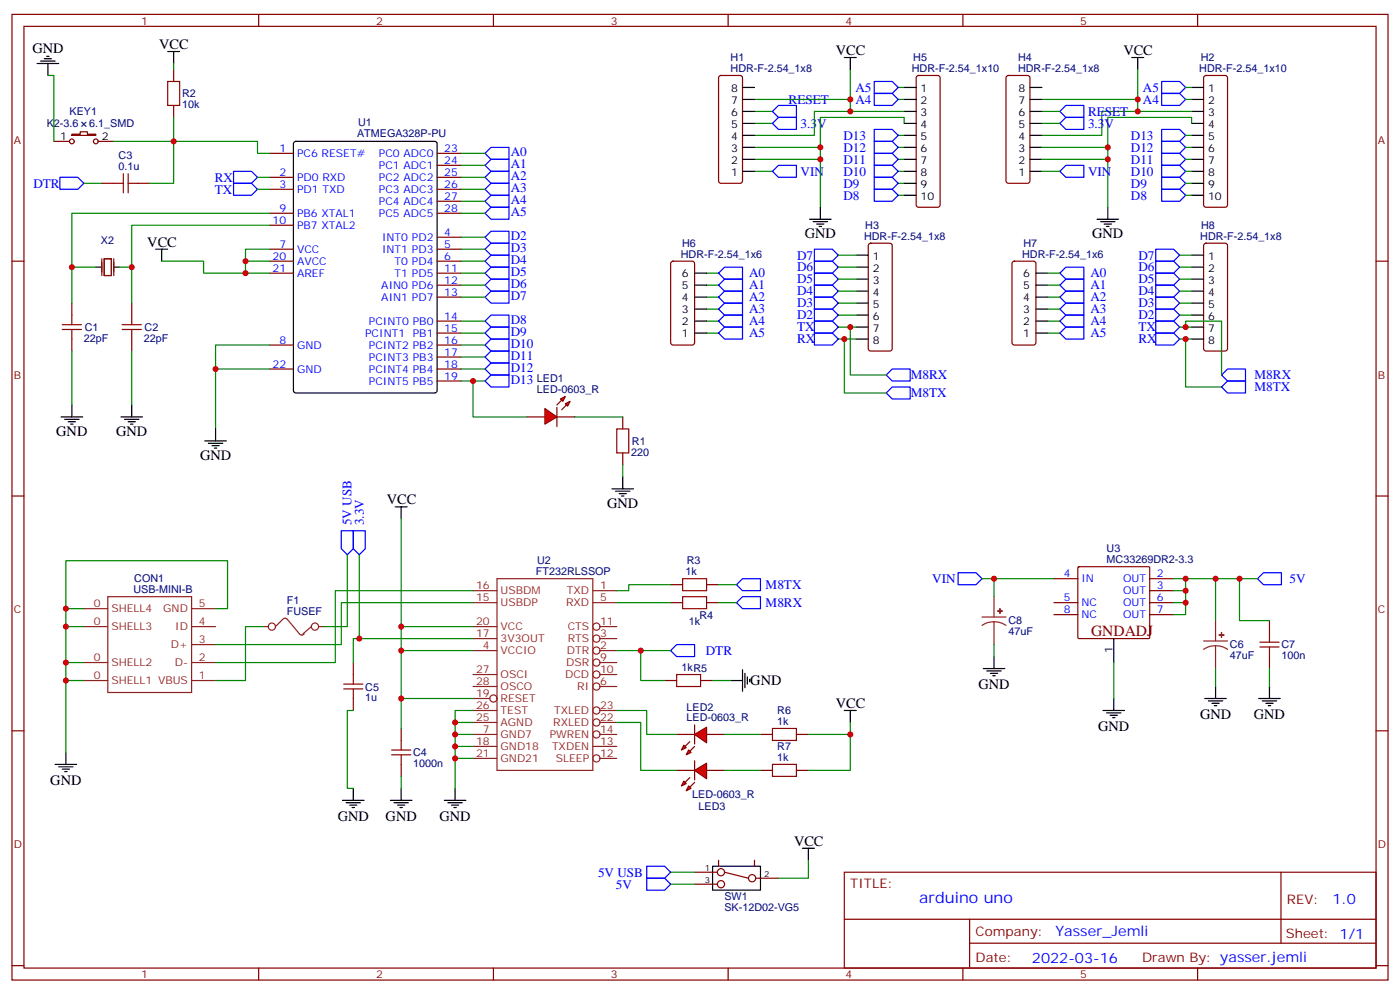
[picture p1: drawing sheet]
<svg xmlns="http://www.w3.org/2000/svg" width="412mm" height="292mm" viewBox="0 0 412 292" stroke-linecap="round" stroke-linejoin="round" font-family="sans-serif">
<g fill="none" stroke="#870000" stroke-width=".35">
<path d="M3.5 4.2h405.4v284.4h-405.4zM7.1 7.8h398.2v277.2h-398.2zM76.2 4.2v3.6M145.3 4.2v3.6M214.5 4.2v3.6M283.6 4.2v3.6M352.8 4.2v3.6M211.9 22.4l.5-.2h5.6l.5 .2 .2 .5v30.4l-.2 .5-.5 .2h-5.6l-.5-.3-.2-.4v-30.4zM270.1 22.4l.5-.2h5.6l.5 .2 .2 .5v37.4l-.2 .5-.5 .2h-5.6l-.5-.2-.2-.5v-37.4zM296.6 22.4l.4-.2h5.7l.5 .2 .2 .5v30.4l-.2 .5-.5 .2h-5.7l-.5-.3-.2-.4v-30.4zM354.8 22.4l.4-.2h5.7l.5 .2 .2 .5v37.4l-.2 .5-.5 .2h-5.7l-.5-.2-.2-.5v-37.4zM79.4 45.2h7"/>
<path d="M79.4 52.2h7M79.4 55.7h7M128.8 45.2h7M128.8 52.2h7M128.8 55.7h7M128.8 48.7h7M128.8 59.3h7M3.5 76.9h3.6M79.4 76.9h7M79.4 73.4h7M79.4 62.8h7M79.4 66.3h7"/>
<path d="M128.8 76.9h7M128.8 69.8h7M128.8 73.4h7M128.8 62.8h7M197.8 77.1l.5-.2h5.6l.7 .4v23.6l-.5 .6-5.8 .1-.7-.5v-23.5zM256 71.8l.5-.2h5.6l.5 .2 .2 .5v30.4l-.2 .5-.5 .2h-5.6l-.5-.3-.2-.4v-30.4zM298.3 77.1l.5-.2h5.6l.7 .4 .1 23.6-.5 .6-5.9 .1-.6-.5-.1-23.5zM354.8 71.8l.4-.2h5.7l.5 .2 .2 .5v30.4l-.2 .5-.5 .2h-5.7l-.5-.3-.2-.4v-30.4zM405.3 76.9h3.6M79.4 80.4h7M128.8 80.4h7M128.8 84h7"/>
<path d="M128.8 87.5h7M128.8 94.5h7M128.8 98.1h7M79.4 101.6h7M79.4 108.7h7M128.8 101.6h7M128.8 105.1h7M128.8 108.7h7M128.8 112.2h7M3.5 146h3.6M405.3 146h3.6M3.5 215.2h3.6"/>
<path d="M405.3 215.2h3.6M248.7 256.8h156.6v28.2h-156.6zM377.3 256.8v20.9M248.7 270.7h156.5M285.6 277.7h119.6M285.6 270.7v14.1M3.5 284.3h3.6M76.2 285v3.6M145.3 285v3.6M214.5 285v3.6M283.6 285v3.6M352.8 285v3.6"/>
<path d="M405.3 284.3h3.6"/>
</g>
<g fill="none" stroke="#000" stroke-width=".35">
<path d="M248.7 16.9h3.5M250.5 16.9v3.6M333.4 16.9h3.5M335.1 16.9v3.6M218.7 25.8h3.5M218.7 29.3h3.5M218.7 32.8h3.5M218.7 36.3h3.5M218.7 39.9h3.5M266.3 25.8h3.6M266.3 29.3h3.6M266.3 32.8h3.6"/>
<path d="M266.3 36.3h3.6M266.3 39.9h3.6M303.4 25.8h3.5M303.4 29.3h3.5M303.4 32.8h3.5M303.4 36.3h3.5M303.4 39.9h3.5M351 25.8h3.5M351 29.3h3.5M351 32.8h3.5M351 36.3h3.5M351 39.9h3.5"/>
<path d="M86.7 41.8l.4-.2h41l.6 .5 .1 72.9-.5 .7h-41.2l-.6-.5-.1-72.9zM218.7 43.4h3.5M218.7 46.9h3.5M218.7 50.4h3.5M266.3 43.4h3.6M266.3 46.9h3.6M266.3 50.4h3.6M266.3 54h3.6M266.3 57.5h3.6M303.4 43.4h3.5M303.4 46.9h3.5M303.4 50.4h3.5"/>
<path d="M351 43.4h3.5M351 46.9h3.5M351 50.4h3.5M351 54h3.5M351 57.5h3.5M238.5 64.6h6.3M239.5 65.3h4.3M240.6 66h2.1M241.3 66.7h.7M241.7 61v3.6M252.2 75.1h3.6M252.2 78.7h3.6"/>
<path d="M323.1 64.6h6.4M324.2 65.3h4.2M325.3 66h2.1M326 66.7h.7M326.3 61v3.6M351 75.1h3.5M351 78.7h3.5M204.6 98.1h3.5M204.6 94.5h3.5M204.6 91h3.5M204.6 87.5h3.5M204.6 84h3.5"/>
<path d="M204.6 80.4h3.5M252.2 82.2h3.6M252.2 85.7h3.6M252.2 89.3h3.6M252.2 92.8h3.6M252.2 96.3h3.6M252.2 99.8h3.6M305.2 98.1h3.5M305.2 94.5h3.5M305.2 91h3.5M305.2 87.5h3.5M305.2 84h3.5"/>
<path d="M305.2 80.4h3.5M351 82.2h3.5M351 85.7h3.5M351 89.3h3.5M351 92.8h3.5M351 96.3h3.5M351 99.8h3.5"/>
</g>
<g fill="none" stroke="#00f" stroke-width=".35">
<path d="M227.5 36.3l1.8-1.7h5.3v3.5h-5.3zM229.3 31h5.3v3.6h-5.3l-1.8-1.8zM257.5 24h5.3l1.8 1.8-1.8 1.7h-5.3zM257.5 27.5h5.3l1.8 1.8-1.8 1.7h-5.3zM257.5 38.1h5.3l1.8 1.8-1.8 1.7h-5.3zM314 31h5.3v3.6h-5.3l-1.8-1.8zM314 34.6h5.3v3.5h-5.3l-1.8-1.8zM342.2 38.1h5.3l1.7 1.8-1.7 1.7h-5.3zM342.2 27.5h5.3l1.7 1.8-1.7 1.7h-5.3zM342.2 24h5.3l1.7 1.8-1.7 1.7h-5.3zM68.8 54h5.3l1.7 1.7-1.7 1.8h-5.3zM68.8 50.4h5.3l1.7 1.8-1.7 1.8h-5.3z"/>
<path d="M142.9 45.2l1.7-1.8h5.3v3.5h-5.3zM142.9 52.2l1.7-1.8h5.3v3.6h-5.3zM142.9 55.7l1.7-1.7h5.3v3.5h-5.3zM142.9 59.3l1.7-1.8h5.3v3.5h-5.3zM144.6 46.9h5.3v3.5h-5.3l-1.7-1.7zM227.5 50.4l1.8-1.7h5.3v3.5h-5.3zM257.5 55.7h5.3l1.8 1.8-1.8 1.8h-5.3zM257.5 52.2h5.3l1.8 1.8-1.8 1.7h-5.3zM257.5 48.7h5.3l1.8 1.7-1.8 1.8h-5.3zM257.5 45.2h5.3l1.8 1.7-1.8 1.8h-5.3zM257.5 41.6h5.3l1.8 1.8-1.8 1.8h-5.3zM314 48.7h5.3v3.5h-5.3l-1.8-1.8z"/>
<path d="M342.2 41.6h5.3l1.7 1.8-1.7 1.8h-5.3zM342.2 45.2h5.3l1.7 1.7-1.7 1.8h-5.3zM342.2 48.7h5.3l1.7 1.7-1.7 1.8h-5.3zM342.2 52.2h5.3l1.7 1.8-1.7 1.7h-5.3zM342.2 55.7h5.3l1.7 1.8-1.7 1.8h-5.3zM142.9 62.8l1.7-1.8h5.3v3.6h-5.3zM142.9 69.8l1.7-1.7h5.3v3.5h-5.3zM142.9 73.4l1.7-1.8h5.3v3.5h-5.3zM142.9 76.9l1.7-1.8h5.3v3.6h-5.3zM239.9 76.9h5.3l1.7 1.8-1.7 1.7h-5.3zM239.9 73.4h5.3l1.7 1.7-1.7 1.8h-5.3zM314 78.7h5.3v3.5h-5.3l-1.8-1.8z"/>
<path d="M340.4 73.4h5.3l1.8 1.7-1.8 1.8h-5.3zM340.4 76.9h5.3l1.8 1.8-1.8 1.7h-5.3zM142.9 80.4l1.7-1.7h5.3v3.5h-5.3zM142.9 84l1.7-1.8h5.3v3.5h-5.3zM142.9 87.5l1.7-1.8h5.3v3.6h-5.3zM142.9 94.5l1.7-1.7h5.3v3.5h-5.3zM144.6 96.3h5.3v3.5h-5.3l-1.7-1.7zM211.7 94.5l1.7-1.7h5.3v3.5h-5.3zM211.7 91l1.7-1.7h5.3v3.5h-5.3zM211.7 87.5l1.7-1.8h5.3v3.6h-5.3zM211.7 84l1.7-1.8h5.3v3.5h-5.3zM211.7 80.4l1.7-1.7h5.3v3.5h-5.3z"/>
<path d="M213.4 96.3h5.3v3.5h-5.3l-1.7-1.7zM239.9 98.1h5.3l1.7 1.7-1.7 1.8h-5.3zM239.9 94.5h5.3l1.7 1.8-1.7 1.8h-5.3zM239.9 91h5.3l1.7 1.8-1.7 1.7h-5.3zM239.9 87.5h5.3l1.7 1.8-1.7 1.7h-5.3zM239.9 84h5.3l1.7 1.7-1.7 1.8h-5.3zM239.9 80.4h5.3l1.7 1.8-1.7 1.8h-5.3zM312.2 87.5l1.8-1.8h5.3v3.6h-5.3zM312.2 94.5l1.8-1.7h5.3v3.5h-5.3zM314 82.2h5.3v3.5h-5.3l-1.8-1.7zM314 89.3h5.3v3.5h-5.3l-1.8-1.8zM314 96.3h5.3v3.5h-5.3l-1.8-1.7z"/>
<path d="M340.4 80.4h5.3l1.8 1.8-1.8 1.8h-5.3zM340.4 84h5.3l1.8 1.7-1.8 1.8h-5.3zM340.4 87.5h5.3l1.8 1.8-1.8 1.7h-5.3zM340.4 91h5.3l1.8 1.8-1.8 1.7h-5.3zM340.4 94.5h5.3l1.8 1.8-1.8 1.8h-5.3zM340.4 98.1h5.3l1.8 1.7-1.8 1.8h-5.3zM142.9 101.6l1.7-1.8h5.3v3.6h-5.3zM142.9 105.1l1.7-1.7h5.3v3.5h-5.3zM142.9 108.7l1.7-1.8h5.3v3.5h-5.3zM142.9 112.2l1.7-1.8h5.3v3.5h-5.3zM262.8 108.7h5.3v3.5h-5.3l-1.7-1.8zM262.8 113.9h5.3v3.6h-5.3l-1.7-1.8z"/>
<path d="M359.8 110.4l1.8-1.7h5.3v3.5h-5.3zM361.6 112.2h5.3v3.5h-5.3l-1.8-1.8z"/>
</g>
<g fill="none" stroke="#008700" stroke-width=".35">
<path d="M222.2 32.8h5.3M222.2 36.3h5.3M250.5 32.8h-10.6v7.1h-17.7M250.5 29.3v3.5h15.8M250.5 20.5v8.8h-28.3M264.6 25.8h1.7M264.6 29.3h1.7M264.6 39.9h1.7M266.3 36.3v-1.7h-24.6v8.8M306.9 32.8h5.3M306.9 36.3h5.3M335.1 20.5v8.8h-28.2"/>
<path d="M335.1 29.3v3.5h15.9M335.1 32.8h-10.5v7.1h-17.7M349.2 25.8h1.8M349.2 29.3h1.8M349.2 39.9h1.8M351 36.3v-1.7h-24.7v8.8M51.2 41.6h24.6v3.6h3.6M75.8 52.2h3.6M75.8 55.7h3.6M135.8 52.2h7.1M135.8 55.7h7.1M135.8 59.3h7.1"/>
<path d="M135.8 48.7h7.1M135.8 45.2h7.1M222.2 43.4h19.5v3.5M222.2 46.9h19.5v14.1M222.2 50.4h5.3M264.6 43.4h1.7M264.6 46.9h1.7M264.6 50.4h1.7M264.6 54h1.7M264.6 57.5h1.7M306.9 46.9h19.4v14.1M306.9 43.4h19.4v3.5"/>
<path d="M306.9 50.4h5.3M349.2 43.4h1.8M349.2 46.9h1.8M349.2 50.4h1.8M349.2 54h1.8M349.2 57.5h1.8M135.8 76.9h7.1M135.8 73.4h7.1M135.8 69.8h7.1M135.8 62.8h7.1M246.9 75.1h5.3M246.9 78.7h5.3"/>
<path d="M347.5 75.1h3.5M347.5 78.7h3.5M135.8 98.1h7.1M135.8 94.5h7.1M135.8 87.5h7.1M135.8 84h7.1M135.8 80.4h7.1M208.1 98.1h3.6M208.1 94.5h3.6M208.1 87.5h3.6M208.1 84h3.6M208.1 80.4h3.6"/>
<path d="M208.1 91h3.6M246.9 82.2h5.3M246.9 85.7h5.3M246.9 89.3h5.3M246.9 92.8h5.3M246.9 96.3h5.3M246.9 99.8h5.3M248.7 99.8v15.9h12.4M250.5 96.3v14.1h10.6M308.7 98.1h3.5M308.7 94.5h3.5M308.7 87.5h3.5"/>
<path d="M308.7 84h3.5M308.7 80.4h3.5M308.7 91h3.5M347.5 82.2h3.5M347.5 85.7h3.5M347.5 89.3h3.5M347.5 92.8h3.5M347.5 96.3h3.5M347.5 99.8h3.5M349.2 96.3v-1.8h10.6v15.9M349.2 99.8v14.1h10.6M63.5 108.7h15.9"/>
<path d="M79.4 101.6h-15.9v24.7M135.8 112.2h7.1M135.8 108.7h7.1M135.8 105.1h7.1M135.8 101.6h7.1"/>
</g>
<g fill="#f00" stroke="#870000" stroke-width=".35">
<path d="M160.5 120.3l3.5 2.5-3.5 2.1z"/>
<path d="M164 119.9v5.7z"/>
</g>
<g fill="#870000" stroke="#870000" stroke-width=".35">
<path d="M165.5 117.8l-1.5 1.4z"/>
<path d="M165.5 120.6l1.4-1.4z"/>
</g>
<g fill="#f00" stroke="#870000" stroke-width=".35">
<path d="M165.1 117.5l1.4-.7-.7 1.4z"/>
<path d="M166.5 118.9l1.4-.7-.7 1.4z"/>
</g>
<g fill="none" stroke="#870000" stroke-width=".35">
<path d="M21.2 39.5h2.4v-.7h2.2v.7h2.4v.4h-7zM51.2 20.5v3.5M51.2 31v3.6M15.9 41.6h4.6M28.9 41.6h4.6M30 54h3.5M40.6 54h3.5M21.2 89.3v3.5M21.2 99.8v3.6M38.8 89.3v3.5M38.8 99.8v3.6M155.2 122.8h5.3"/>
<path d="M164 122.8h5.3M183.4 122.8v3.5M183.4 133.3v3.6M197.6 172.2h3.5M197.6 177.4h3.5M208.1 172.2h3.6M208.1 177.4h3.6M195.8 200.4h3.5M206.4 200.4h3.5"/>
<circle cx="21.2" cy="41.6" r=".71"/>
<circle cx="28.2" cy="41.6" r=".71"/>
</g>
<g fill="none" stroke="#008700" stroke-width=".35">
<path d="M51.2 18.7v1.8M14.1 22.2h1.8v19.4M51.2 34.6v7h-17.7M24.7 54h5.3M51.2 41.6v12.4h-7.1M28.2 78.7h-7v10.6M35.3 78.7h3.5v10.6M47.6 76.9h12.4v3.5h19.4M72.3 76.9h7.1M79.4 66.3h-40.6v12.4M79.4 62.8h-58.2v15.9M79.4 73.4h-7.1v7"/>
<path d="M21.2 103.4v15.8M38.8 103.4v15.8M139.3 112.2v10.6h15.9M169.3 122.8h14.1M183.4 136.9v3.5M181.7 177.4h15.9M197.6 172.2h-12.4v1.7h-3.5M211.7 177.4h5.3M211.7 172.2h5.3M181.7 191.6h15.9M188.7 191.6v8.8h7.1M209.9 200.4h5.3"/>
</g>
<g fill="none" stroke="#a10000" stroke-width=".35">
<path d="M49.4 24h3.5v7h-3.5zM33.5 54h2.8M36.3 51.2v5.6M37.7 54h2.9M37.7 51.2v5.6M18.3 97h5.7M18.3 95.6h5.7M21.2 92.8v2.8M21.2 97v2.8M36 97h5.6M36 95.6h5.6M38.8 92.8v2.8"/>
<path d="M38.8 97v2.8M181.7 126.3h3.5v7h-3.5zM201.1 170.4h7v3.5h-7zM201.1 175.7h7v3.5h-7zM199.3 198.6h7.1v3.5h-7.1z"/>
</g>
<g fill="none" stroke="#000" stroke-width=".35">
<path d="M10.9 18.7h6.4M12 18h4.2M13.1 17.3h2.1M13.8 16.6h.7M14.1 18.7v3.5M49.4 15.2h3.5M51.2 15.2v3.5M28.2 78.7h1.8M33.5 78.7h1.8M45.9 73.4h3.5M47.6 73.4v3.5M21.2 119.2v3.6"/>
<path d="M38.8 119.2v3.6M18 122.8h6.3M19 123.5h4.3M20.1 124.2h2.1M20.8 124.9h.7M35.6 122.8h6.4M36.7 123.5h4.2M37.7 124.2h2.2M38.5 124.9h.7M60.3 129.8h6.4M61.4 130.5h4.2M62.4 131.2h2.2"/>
<path d="M63.1 131.9h.8M63.5 126.3v3.5M180.3 143.9h6.3M181.3 144.6h4.3M182.4 145.3h2.1M183.1 146h.7M183.4 140.4v3.5M218.7 197.2v6.4M219.4 198.3v4.2M220.1 199.3v2.1M215.2 200.4h3.5M220.8 200v.7"/>
</g>
<path d="M30 76.2v4.9M30.7 76.2h2.1v4.9h-2.1zM33.5 76.2v4.9" fill="none" stroke="#871200" stroke-width=".35"/>
<path d="M17.6 52.2h5.3l1.8 1.8-1.8 1.7h-5.3zM217 172.2l1.7-1.8h5.3v3.5h-5.3zM217 177.4l1.7-1.7h5.3v3.5h-5.3zM197.6 191.6l1.7-1.8h5.3v3.5h-5.3z" fill="none" stroke="#00f" stroke-width=".35"/>
<g fill="none" stroke="#8c2424" stroke-width=".35">
<path d="M139.3 173.9h7.1M139.3 177.4h7.1M146.4 170.4h28.2v56.4h-28.2zM174.6 173.9h7.1M174.6 177.4h7.1M139.3 198.6h7.1M139.3 188h7.1M139.3 191.6h7.1M139.3 184.5h7.1M176.7 198.6h5M176.7 195.1h5M176.7 188h5"/>
<path d="M176.7 191.6h5M176.7 184.5h5M139.3 205.7h5M139.3 202.1h7.1M139.3 216.3h7.1M139.3 219.8h7.1M139.3 212.7h7.1M139.3 209.2h7.1M174.6 219.8h7.1M176.7 202.1h5M176.7 216.3h5M176.7 212.7h5"/>
<path d="M176.7 209.2h5M139.3 223.3h7.1M176.7 223.3h5"/>
<circle cx="175.7" cy="195.1" r="1.06"/>
<circle cx="175.7" cy="188" r="1.06"/>
<circle cx="175.7" cy="191.6" r="1.06"/>
<circle cx="175.7" cy="184.5" r="1.06"/>
<circle cx="175.7" cy="198.6" r="1.06"/>
<circle cx="145.3" cy="205.7" r="1.06"/>
<circle cx="175.7" cy="216.3" r="1.06"/>
<circle cx="175.7" cy="212.7" r="1.06"/>
<circle cx="175.7" cy="209.2" r="1.06"/>
<circle cx="175.7" cy="202.1" r="1.06"/>
<circle cx="175.7" cy="223.3" r="1.06"/>
</g>
<g fill="#f00" stroke="#870000" stroke-width=".35">
<path d="M204.6 216.3l3.5-2.2v4.6z"/>
<path d="M204.6 213.4v5.7z"/>
</g>
<g fill="#870000" stroke="#870000" stroke-width=".35">
<path d="M204.6 219.8l-1.4 1.4z"/>
<path d="M203.2 218.4l-1.4 1.4z"/>
</g>
<g fill="#f00" stroke="#870000" stroke-width=".35">
<path d="M202.8 220.8l.8 .7-1.5 .7z"/>
<path d="M201.4 219.4l.7 .7-1.4 .7z"/>
</g>
<path d="M199.3 216.3h5.3M208.1 216.3h5.3" fill="none" stroke="#870000" stroke-width=".35"/>
<g fill="#f00" stroke="#870000" stroke-width=".35">
<path d="M204.6 226.8l3.5-2.1v4.6z"/>
<path d="M204.6 224v5.7z"/>
</g>
<g fill="#870000" stroke="#870000" stroke-width=".35">
<path d="M204.6 230.4l-1.4 1.4z"/>
<path d="M201.8 230.4l1.4-1.4z"/>
</g>
<g fill="#f00" stroke="#870000" stroke-width=".35">
<path d="M202.8 231.4l.8 .7-1.5 .7z"/>
<path d="M201.4 230l.7 .7-1.4 .7z"/>
</g>
<g fill="none" stroke="#870000" stroke-width=".35">
<path d="M310.4 170.4h7.1M310.4 177.4h7.1M317.6 167l.3-.1h20.6l.2 .3-.1 20.7-.3 .1h-20.6l-.2-.3zM338.7 173.9h7M338.7 170.4h7M338.7 177.4h7M104.1 195.1v3.5M310.4 181h7.1M338.7 181h7M373.9 182.7v3.6M373.9 193.3v3.5M104.1 205.7v3.5"/>
<path d="M118.2 214.5v3.5M224 216.3h3.5M234.6 216.3h3.5M118.2 225.1v3.5M199.3 226.8h5.3M208.1 226.8h5.3M224 226.8h3.5M234.6 226.8h3.5M204.6 256.8h6.7M211.7 253.3v1.8M213.4 256.8l7.1 1.8M222.2 253.3v1.8"/>
<path d="M222.6 258.6h6.7M204.6 260.3h6.7"/>
<circle cx="212.4" cy="256.8" r="1.06"/>
<circle cx="221.5" cy="258.6" r="1.06"/>
<circle cx="212.4" cy="260.3" r="1.06"/>
</g>
<g fill="none" stroke="#a10000" stroke-width=".35">
<path d="M104.1 198.6v2.8M371.1 190.5h5.7M371.1 189.1h5.7M373.9 186.3v2.8M373.9 190.5v2.8M101.2 202.8h5.7M101.2 201.4h5.7M104.1 202.8v2.9M118.2 218v2.8M227.5 214.5h7.1v3.5h-7.1zM115.4 222.2h5.6M115.4 220.8h5.6"/>
<path d="M118.2 222.2v2.9M227.5 225.1h7.1v3.5h-7.1z"/>
</g>
<g fill="none" stroke="#000" stroke-width=".35">
<path d="M116.4 149.2h3.5M118.2 149.2v3.6M289.6 196.8h6.4M290.7 197.6h4.2M291.7 198.3h2.2M292.5 199h.7M292.8 193.3v3.5M328.1 188v7.1M248.7 209.2h3.5M250.5 209.2v3.5M324.9 209.2h6.4M326 209.9h4.2"/>
<path d="M327 210.6h2.1M327.7 211.3h.7M328.1 205.7v3.5M354.9 205.7h6.3M356 206.4h4.2M357 207.1h2.1M357.7 207.8h.7M358.1 202.1v3.6M370.8 205.7h6.3M371.8 206.4h4.3M372.9 207.1h2.1M373.6 207.8h.7"/>
<path d="M373.9 202.1v3.6M16.2 225.1h6.4M17.3 225.8h4.2M18.3 226.5h2.2M19 227.2h.8M19.4 221.5v3.6M100.9 235.7h6.3M102 236.4h4.2M103 237.1h2.1M103.7 237.8h.7M104.1 232.1v3.6M115 235.7h6.4"/>
<path d="M116.1 236.4h4.2M117.1 237.1h2.1M117.8 237.8h.7M118.2 232.1v3.6M130.9 235.7h6.3M131.9 236.4h4.3M133 237.1h2.1M133.7 237.8h.7M134.1 232.1v3.6M209.9 255.1h14.1v7h-14.1zM236.4 249.8h3.5M238.1 249.8v3.5"/>
</g>
<g fill="none" stroke="#008700" stroke-width=".35">
<path d="M118.2 152.8v31.7M19.4 179.2v-14.1h47.6v14.1h-3.5M24.7 179.2h-5.3v5.3M102.3 163.3v21.2h-7.1M105.8 163.3v24.7h33.5M139.3 173.9h-40.5v21.2h-35.3M139.3 177.4h-38.8v12.4h-37M289.3 170.4h21.1M292.8 170.4v5.3M345.7 170.4h24.7M345.7 177.4h3.5M345.7 173.9h3.5"/>
<path d="M349.2 170.4v10.6h-3.5M358.1 170.4v12.3M365.1 170.4v12.3h8.8M19.4 195.1h5.3M24.7 184.5h-5.3v15.9M77.6 184.5h-5.3v15.9h-8.8M105.8 188h-1.7v7.1M139.3 191.6h-21.1v14.1M139.3 184.5h-21.1v7.1M292.8 189.8v3.5M328.1 195.1v10.6M358.1 196.8v5.3"/>
<path d="M373.9 196.8v5.3M24.7 200.4h-5.3v21.1M104.1 209.2h-1.8v22.9h1.8M134.1 216.3h5.2M134.1 212.7h5.2M134.1 219.8h5.2M139.3 209.2h-5.2v14.1h5.2M139.3 205.7h-21.1v8.8M181.7 209.2h8.8v7.1h8.8M181.7 212.7h7v14.1h10.6M213.4 216.3h10.6M250.5 212.7v3.6h-12.4"/>
<path d="M250.5 216.3v10.5h-12.4M118.2 228.6v3.5M134.1 223.3v8.8M213.4 226.8h10.6M197.6 256.8h7M238.1 253.3v5.3h-8.8M197.6 260.3h7"/>
</g>
<path d="M100.5 156.3h3.6v5.3l-1.8 1.7-1.8-1.7zM104.1 156.3h3.5v5.3l-1.8 1.7-1.7-1.7zM282.2 168.6h5.3l1.8 1.8-1.8 1.8h-5.3zM370.4 170.4l1.8-1.8h5.3v3.6h-5.3zM190.5 255.1h5.3l1.8 1.7-1.8 1.8h-5.3zM190.5 258.6h5.3l1.8 1.7-1.8 1.8h-5.3z" fill="none" stroke="#00f" stroke-width=".35"/>
<g fill="none" stroke="#8c2424" stroke-width=".35">
<path d="M24.7 179.2h7M31.7 175.7h24.7v28.2h-24.7zM56.4 179.2h7.1M292.8 175.7v6M24.7 184.5h7M24.7 195.1h7M56.4 184.5h7.1M56.4 195.1h7.1M56.4 189.8h7.1M77.6 184.5h1.4M81.1 184.5l2.4-2.3 .7-.1 4.2 4.7 .8 .1 .4-.3M91.7 184.5l-2.4 2.1"/>
<path d="M93.8 184.5h1.4M289.3 181.7h7M292.8 183.1l-1.8 .2-1.7 .8M292.8 183.1l1.9 .2 1.6 .8M292.8 183.1v6.7M354.5 188.7h7.1M358.1 190.1l-1.9 .3-1.7 .8M358.1 190.1l1.8 .3 1.7 .8M358.1 182.7v6M358.1 190.1v6.7M24.7 200.4h7M56.4 200.4h7.1"/>
<circle cx="80.1" cy="184.5" r="1.06"/>
<circle cx="92.8" cy="184.5" r="1.06"/>
</g>
<g fill="#8c2424" stroke="#8c2424" stroke-width=".35">
<path d="M359.1 187h1.4z"/>
<path d="M359.8 186.3v1.4z"/>
<path d="M293.9 179.9l1.4 .1z"/>
<path d="M294.5 179.2l.1 1.4z"/>
</g>
<g fill="#c00">
<circle cx="335.1" cy="29.3" r=".88"/>
<circle cx="335.1" cy="32.8" r=".88"/>
<circle cx="326.3" cy="46.9" r=".88"/>
<circle cx="326.3" cy="43.4" r=".88"/>
<circle cx="349.3" cy="96.3" r=".88"/>
<circle cx="349.3" cy="99.8" r=".88"/>
<circle cx="250.5" cy="96.3" r=".88"/>
<circle cx="248.7" cy="99.8" r=".88"/>
<circle cx="241.7" cy="43.4" r=".88"/>
<circle cx="241.7" cy="46.9" r=".88"/>
<circle cx="250.5" cy="32.8" r=".88"/>
<circle cx="250.5" cy="29.3" r=".88"/>
<circle cx="139.3" cy="112.2" r=".88"/>
<circle cx="63.5" cy="108.7" r=".88"/>
<circle cx="38.8" cy="78.7" r=".88"/>
<circle cx="21.2" cy="78.7" r=".88"/>
<circle cx="72.3" cy="80.4" r=".88"/>
<circle cx="72.3" cy="76.9" r=".88"/>
<circle cx="51.2" cy="41.6" r=".88"/>
<circle cx="188.7" cy="191.6" r=".88"/>
<circle cx="250.5" cy="216.3" r=".88"/>
<circle cx="134.1" cy="212.7" r=".88"/>
<circle cx="134.1" cy="216.3" r=".88"/>
<circle cx="134.1" cy="219.8" r=".88"/>
<circle cx="134.1" cy="223.3" r=".88"/>
<circle cx="118.2" cy="205.7" r=".88"/>
<circle cx="118.2" cy="191.6" r=".88"/>
<circle cx="118.2" cy="184.5" r=".88"/>
<circle cx="105.8" cy="188" r=".88"/>
<circle cx="19.4" cy="184.5" r=".88"/>
<circle cx="19.4" cy="200.4" r=".88"/>
<circle cx="19.4" cy="195.1" r=".88"/>
<circle cx="19.4" cy="179.2" r=".88"/>
<circle cx="349.3" cy="170.4" r=".88"/>
<circle cx="349.3" cy="177.4" r=".88"/>
<circle cx="349.3" cy="173.9" r=".88"/>
<circle cx="358.1" cy="170.4" r=".88"/>
<circle cx="365.1" cy="170.4" r=".88"/>
<circle cx="292.8" cy="170.4" r=".88"/>
</g>
<text font-size="4.6" fill="#800" x="321.4" y="187.3">GNDADJ</text>
<text font-size="4.6" fill="#00f" x="270.8" y="265.8">arduino uno</text>
<g font-size="4.2">
<text x="9.5" y="15.5">GND</text>
<text x="46.9" y="14.5">VCC</text>
<text x="246.2" y="16.2">VCC</text>
<text x="330.9" y="16.2">VCC</text>
<text x="237.1" y="70.2">GND</text>
<text x="321.7" y="70.2">GND</text>
<text x="43.4" y="72.7">VCC</text>
<text x="16.6" y="128.4">GND</text>
<text x="34.2" y="128.4">GND</text>
<text x="58.9" y="135.5">GND</text>
<text x="113.9" y="148.5">VCC</text>
<text x="178.9" y="149.6">GND</text>
<text x="221" y="201.8">GND</text>
<text x="288.2" y="202.9">GND</text>
<text x="246.2" y="208.5">VCC</text>
<text x="323.5" y="215.3">GND</text>
<text x="353.5" y="211.8">GND</text>
<text x="369.4" y="211.8">GND</text>
<text x="14.8" y="231.2">GND</text>
<text x="99.5" y="241.7">GND</text>
<text x="113.6" y="241.7">GND</text>
<text x="129.5" y="241.7">GND</text>
<text x="233.9" y="249.1">VCC</text>
</g>
<g font-size="4.2" fill="#00f">
<text x="392.5" y="266.1">1.0</text>
<text x="310.9" y="275.6">Yasser_Jemli</text>
<text x="304" y="283.4">2022-03-16</text>
</g>
<g font-size="3.9" fill="#00f">
<text x="252" y="27.1">A5</text>
<text x="336.6" y="27.1">A5</text>
<text x="232.3" y="30.6">RESET</text>
<text x="252" y="30.6">A4</text>
<text x="320.5" y="34.1">RESET</text>
<text x="336.6" y="30.6">A4</text>
<text x="235.8" y="37.6">3.3V</text>
<text x="248.4" y="41.2">D13</text>
<text x="320.5" y="37.6">3.3V</text>
<text x="333.1" y="41.2">D13</text>
<text x="150.5" y="45.9">A0</text>
<text x="248.4" y="44.7">D12</text>
<text x="333.1" y="44.7">D12</text>
<text x="63.2" y="53.5">RX</text>
<text x="150.5" y="49.4">A1</text>
<text x="150.5" y="53">A2</text>
<text x="235.8" y="51.7">VIN</text>
<text x="248.4" y="51.8">D10</text>
<text x="248.4" y="48.2">D11</text>
<text x="320.5" y="51.7">VIN</text>
<text x="333.1" y="48.2">D11</text>
<text x="333.1" y="51.8">D10</text>
<text x="9.8" y="55.2">DTR</text>
<text x="63.2" y="57">TX</text>
<text x="150.5" y="56.5">A3</text>
<text x="248.4" y="58.8">D8</text>
<text x="248.4" y="55.3">D9</text>
<text x="333.1" y="55.3">D9</text>
<text x="333.1" y="58.8">D8</text>
<text x="150.5" y="60">A4</text>
<text x="150.5" y="63.6">A5</text>
<text x="150.5" y="70.6">D2</text>
<text x="150.5" y="74.1">D3</text>
<text x="150.5" y="77.7">D4</text>
<text x="234.8" y="76.4">D7</text>
<text x="335.3" y="76.4">D7</text>
<text x="150.5" y="81.2">D5</text>
<text x="220.7" y="81.7">A0</text>
<text x="234.8" y="83.5">D5</text>
<text x="234.8" y="79.9">D6</text>
<text x="321.2" y="81.7">A0</text>
<text x="335.3" y="79.9">D6</text>
<text x="335.3" y="83.5">D5</text>
<text x="150.5" y="84.7">D6</text>
<text x="150.5" y="88.2">D7</text>
<text x="220.7" y="88.7">A2</text>
<text x="220.7" y="85.2">A1</text>
<text x="234.8" y="87">D4</text>
<text x="321.2" y="85.2">A1</text>
<text x="321.2" y="88.7">A2</text>
<text x="335.3" y="87">D4</text>
<text x="150.5" y="95.3">D8</text>
<text x="220.7" y="95.8">A4</text>
<text x="220.7" y="92.3">A3</text>
<text x="234.8" y="94.1">D2</text>
<text x="234.8" y="90.5">D3</text>
<text x="321.2" y="92.3">A3</text>
<text x="321.2" y="95.8">A4</text>
<text x="335.3" y="90.5">D3</text>
<text x="335.3" y="94.1">D2</text>
<text x="150.5" y="98.8">D9</text>
<text x="220.7" y="99.3">A5</text>
<text x="234.8" y="101.1">RX</text>
<text x="234.8" y="97.6">TX</text>
<text x="321.2" y="99.3">A5</text>
<text x="335.3" y="97.6">TX</text>
<text x="335.3" y="101.1">RX</text>
<text x="150.5" y="102.4">D10</text>
<text x="150.5" y="105.9">D11</text>
<text x="150.5" y="109.4">D12</text>
<text x="150.5" y="112.9">D13</text>
<text x="268.3" y="111.7">M8RX</text>
<text x="369.6" y="111.7">M8RX</text>
<text x="268.3" y="117">M8TX</text>
<text x="369.6" y="115.3">M8TX</text>
<text x="103.5" y="154.7" transform="rotate(-90 103.5 154.7)">5V USB</text>
<text x="107.1" y="154.6" transform="rotate(-90 107.1 154.6)">3.3V</text>
<text x="225.5" y="173.4">M8TX</text>
<text x="274.6" y="171.6">VIN</text>
<text x="379.9" y="171.6">5V</text>
<text x="225.5" y="178.7">M8RX</text>
<text x="207.9" y="192.8">DTR</text>
<text x="176.2" y="258.1">5V USB</text>
<text x="181.4" y="261.7">5V</text>
</g>
<g font-size="3.9" fill="#800">
<text x="250.5" y="261.4">TITLE:</text>
<text x="379.1" y="266.1">REV:</text>
<text x="287.4" y="275.6">Company:</text>
<text x="378.7" y="276.2">Sheet: 1/1</text>
<text x="287.4" y="283.3">Date:</text>
<text x="336.4" y="283.4">Drawn By: yasser.jemli</text>
</g>
<g font-size="3.2" fill="#800">
<text x="41.6" y="7.2">1</text>
<text x="110.8" y="7.2">2</text>
<text x="179.9" y="7.2">3</text>
<text x="249.1" y="7.2">4</text>
<text x="318.2" y="7.2">5</text>
<text x="4.1" y="42.3">A</text>
<text x="405.9" y="42.3">A</text>
<text x="4.1" y="111.5">B</text>
<text x="405.9" y="111.5">B</text>
<text x="4.1" y="180.6">C</text>
<text x="405.9" y="180.6">C</text>
<text x="4.1" y="249.8">D</text>
<text x="405.9" y="249.8">D</text>
<text x="41.6" y="288">1</text>
<text x="110.8" y="288">2</text>
<text x="179.9" y="288">3</text>
<text x="249.1" y="288">4</text>
<text x="318.2" y="288">5</text>
</g>
<g font-size="3.2" fill="#000080">
<text x="215.2" y="18">H1</text>
<text x="269" y="17.9">H5</text>
<text x="299.9" y="18">H4</text>
<text x="353.7" y="17.9">H2</text>
<text x="215.2" y="21.2">HDR-F-2.54_1x8</text>
<text x="268.6" y="21.2">HDR-F-2.54_1x10</text>
<text x="299.9" y="21.2">HDR-F-2.54_1x8</text>
<text x="353.3" y="21.2">HDR-F-2.54_1x10</text>
<text x="53.6" y="28.7">R2</text>
<text x="20.5" y="33.8">KEY1</text>
<text x="53.6" y="31.8">10k</text>
<text x="13.8" y="37.5">K2-3.6</text>
<text x="26.3" y="37.5">6.1_SMD</text>
<text x="105.2" y="40.5">ATMEGA328P-PU</text>
<text x="105.5" y="37.2">U1</text>
<text x="34.9" y="46.9">C3</text>
<text x="34.9" y="50.1">0.1u</text>
<text x="29.7" y="72">X2</text>
<text x="254.5" y="70.6">HDR-F-2.54_1x8</text>
<text x="254.9" y="67.4">H3</text>
<text x="353.6" y="70.6">HDR-F-2.54_1x8</text>
<text x="353.8" y="67.3">H8</text>
<text x="200.6" y="75.8">HDR-F-2.54_1x6</text>
<text x="200.9" y="72.7">H6</text>
<text x="301.1" y="75.8">HDR-F-2.54_1x6</text>
<text x="301.4" y="72.7">H7</text>
<text x="24.7" y="100.7">22pF</text>
<text x="24.9" y="97.4">C1</text>
<text x="42.3" y="100.7">22pF</text>
<text x="42.6" y="97.4">C2</text>
<text x="158.2" y="112.6">LED1</text>
<text x="158.2" y="115.7">LED-0603_R</text>
<text x="186.2" y="131">R1</text>
<text x="185.9" y="134.2">220</text>
<text x="158.2" y="166.2">U2</text>
<text x="202.3" y="166.2">R3</text>
<text x="326" y="165.6">MC33269DR2-3.3</text>
<text x="326" y="162.5">U3</text>
<text x="39.6" y="171.4">CON1</text>
<text x="157.9" y="169.3">FT232RLSSOP</text>
<text x="202" y="169.3">1k</text>
<text x="39.3" y="174.6">USB-MINI-B</text>
<text x="84.5" y="177.8">F1</text>
<text x="84.5" y="181">FUSEF</text>
<text x="202.9" y="183.9">1k</text>
<text x="206" y="182.1">R4</text>
<text x="297" y="183.9">C8</text>
<text x="297" y="187">47uF</text>
<text x="362.3" y="190.9">C6</text>
<text x="377.5" y="190.9">C7</text>
<text x="200.7" y="197.6">1kR5</text>
<text x="362.3" y="194.1">47uF</text>
<text x="377.5" y="194.1">100n</text>
<text x="107.6" y="203.3">C5</text>
<text x="107.6" y="206.4">1u</text>
<text x="202.3" y="209.3">LED2</text>
<text x="202.3" y="212.4">LED-0603_R</text>
<text x="229" y="213.4">1k</text>
<text x="229" y="210.3">R6</text>
<text x="229" y="220.9">R7</text>
<text x="121.7" y="225.8">1000n</text>
<text x="121.7" y="222.7">C4</text>
<text x="229" y="224">1k</text>
<text x="203.9" y="235.1">LED-0603_R</text>
<text x="205.8" y="238.6">LED3</text>
<text x="213.4" y="268.3">SK-12D02-VG5</text>
<text x="213.4" y="265.1">SW1</text>
</g>
<g font-size="3.2">
<text x="215.4" y="27.2">8</text>
<text x="271.2" y="27.2">1</text>
<text x="300.1" y="27.2">8</text>
<text x="355.8" y="27.2">1</text>
<text x="215.4" y="34.2">6</text>
<text x="215.4" y="30.7">7</text>
<text x="271.2" y="30.7">2</text>
<text x="271.2" y="34.2">3</text>
<text x="300.1" y="34.2">6</text>
<text x="300.1" y="30.7">7</text>
<text x="355.8" y="30.7">2</text>
<text x="355.8" y="34.2">3</text>
<text x="17.7" y="41.3">1</text>
<text x="30" y="41.3">2</text>
<text x="215.4" y="41.3">4</text>
<text x="215.4" y="37.7">5</text>
<text x="271.2" y="37.7">4</text>
<text x="271.2" y="41.3">5</text>
<text x="300.1" y="41.3">4</text>
<text x="300.1" y="37.7">5</text>
<text x="355.8" y="37.7">4</text>
<text x="355.8" y="41.3">5</text>
<text x="215.4" y="44.8">3</text>
<text x="271.2" y="44.8">6</text>
<text x="300.1" y="44.8">3</text>
<text x="355.8" y="44.8">6</text>
<text x="215.4" y="51.9">1</text>
<text x="215.4" y="48.3">2</text>
<text x="271.2" y="48.3">7</text>
<text x="271.2" y="51.9">8</text>
<text x="300.1" y="51.9">1</text>
<text x="300.1" y="48.3">2</text>
<text x="355.8" y="48.3">7</text>
<text x="355.8" y="51.9">8</text>
<text x="271.2" y="55.4">9</text>
<text x="271.2" y="58.9">10</text>
<text x="355.8" y="55.4">9</text>
<text x="355.8" y="58.9">10</text>
<text x="257.1" y="76.6">1</text>
<text x="355.8" y="76.6">1</text>
<text x="200.8" y="81.5">6</text>
<text x="257.1" y="80.1">2</text>
<text x="257.1" y="83.6">3</text>
<text x="301.4" y="81.5">6</text>
<text x="355.8" y="80.1">2</text>
<text x="355.8" y="83.6">3</text>
<text x="200.8" y="88.5">4</text>
<text x="200.8" y="85">5</text>
<text x="257.1" y="87.1">4</text>
<text x="301.4" y="88.5">4</text>
<text x="301.4" y="85">5</text>
<text x="355.8" y="87.1">4</text>
<text x="200.8" y="95.6">2</text>
<text x="200.8" y="92.1">3</text>
<text x="257.1" y="90.7">5</text>
<text x="257.1" y="94.2">6</text>
<text x="301.4" y="95.6">2</text>
<text x="301.4" y="92.1">3</text>
<text x="355.8" y="90.7">5</text>
<text x="355.8" y="94.2">6</text>
<text x="200.8" y="99.1">1</text>
<text x="257.1" y="97.7">7</text>
<text x="257.1" y="101.2">8</text>
<text x="301.4" y="99.1">1</text>
<text x="355.8" y="97.7">7</text>
<text x="355.8" y="101.2">8</text>
<text x="327.7" y="192.2" transform="rotate(-90 327.7 192.2)">1</text>
</g>
<g font-size="3.2" fill="#00f">
<text x="82.3" y="44.8">1</text>
<text x="87.5" y="46.2">PC6 RESET#</text>
<text x="111.6" y="46.2">PC0 ADC0</text>
<text x="130.9" y="44.8">23</text>
<text x="82.3" y="51.9">2</text>
<text x="87.5" y="53.3">PD0 RXD</text>
<text x="111.6" y="49.7">PC1 ADC1</text>
<text x="111.6" y="53.3">PC2 ADC2</text>
<text x="130.9" y="48.3">24</text>
<text x="130.9" y="51.9">25</text>
<text x="82.3" y="55.4">3</text>
<text x="87.5" y="56.8">PD1 TXD</text>
<text x="111.6" y="56.8">PC3 ADC3</text>
<text x="130.9" y="55.4">26</text>
<text x="130.9" y="58.9">27</text>
<text x="80.3" y="66">10</text>
<text x="82.3" y="62.4">9</text>
<text x="87.5" y="63.9">PB6 XTAL1</text>
<text x="111.6" y="60.3">PC4 ADC4</text>
<text x="111.6" y="63.9">PC5 ADC5</text>
<text x="130.9" y="62.4">28</text>
<text x="87.5" y="67.4">PB7 XTAL2</text>
<text x="112.5" y="70.9">INT0 PD2</text>
<text x="130.9" y="69.5">4</text>
<text x="80.3" y="76.6">20</text>
<text x="82.3" y="73">7</text>
<text x="87.5" y="74.4">VCC</text>
<text x="87.5" y="78">AVCC</text>
<text x="112.5" y="74.4">INT1 PD3</text>
<text x="116.2" y="78">T0 PD4</text>
<text x="130.9" y="73">5</text>
<text x="130.9" y="76.6">6</text>
<text x="80.3" y="80.1">21</text>
<text x="87.5" y="81.5">AREF</text>
<text x="116.2" y="81.5">T1 PD5</text>
<text x="130.9" y="80.1">11</text>
<text x="130.9" y="83.6">12</text>
<text x="112.3" y="85">AIN0 PD6</text>
<text x="112.3" y="88.5">AIN1 PD7</text>
<text x="130.9" y="87.1">13</text>
<text x="108.7" y="95.6">PCINT0 PB0</text>
<text x="130.9" y="94.2">14</text>
<text x="82.3" y="101.2">8</text>
<text x="107.6" y="99.1">PCINT1</text>
<text x="121.6" y="99.1">PB1</text>
<text x="130.9" y="97.7">15</text>
<text x="130.9" y="101.2">16</text>
<text x="87.5" y="102.7">GND</text>
<text x="108.7" y="102.7">PCINT2 PB2</text>
<text x="108.7" y="106.2">PCINT3 PB3</text>
<text x="130.9" y="104.8">17</text>
<text x="80.3" y="108.3">22</text>
<text x="87.5" y="109.7">GND</text>
<text x="108.7" y="109.7">PCINT4 PB4</text>
<text x="108.7" y="113.2">PCINT5 PB5</text>
<text x="130.9" y="108.3">18</text>
<text x="130.9" y="111.8">19</text>
<text x="313.4" y="170">4</text>
<text x="318.6" y="171.4">IN</text>
<text x="330.8" y="171.4">OUT</text>
<text x="340.8" y="173.6">3</text>
<text x="340.8" y="170">2</text>
<text x="313.4" y="177.1">5</text>
<text x="318.6" y="178.5">NC</text>
<text x="330.8" y="175">OUT</text>
<text x="330.8" y="178.5">OUT</text>
<text x="340.8" y="177.1">6</text>
<text x="313.4" y="180.6">8</text>
<text x="318.6" y="182">NC</text>
<text x="330.8" y="182">OUT</text>
<text x="340.8" y="180.6">7</text>
</g>
<g font-size="3.2" fill="#8d2323">
<text x="140.3" y="173.6">16</text>
<text x="176.7" y="173.6">1</text>
<text x="27.6" y="178.9">0</text>
<text x="58.6" y="178.9">5</text>
<text x="140.3" y="177.1">15</text>
<text x="147.5" y="175">USBDM</text>
<text x="147.5" y="178.5">USBDP</text>
<text x="166.7" y="178.5">RXD</text>
<text x="167" y="175">TXD</text>
<text x="176.7" y="177.1">5</text>
<text x="27.6" y="184.1">0</text>
<text x="32.8" y="185.6">SHELL3</text>
<text x="32.8" y="180.3">SHELL4</text>
<text x="48.1" y="180.3">GND</text>
<text x="51.6" y="185.6">ID</text>
<text x="58.6" y="184.1">4</text>
<text x="140.3" y="184.1">20</text>
<text x="147.5" y="185.6">VCC</text>
<text x="167.2" y="185.6">CTS</text>
<text x="176.7" y="184.1">11</text>
<text x="50.3" y="190.9">D+</text>
<text x="58.6" y="189.4">3</text>
<text x="140.3" y="187.7">17</text>
<text x="142.3" y="191.2">4</text>
<text x="147.5" y="189.1">3V3OUT</text>
<text x="167.2" y="189.1">RTS</text>
<text x="176.7" y="187.7">3</text>
<text x="176.7" y="191.2">2</text>
<text x="27.6" y="194.7">0</text>
<text x="32.8" y="196.1">SHELL2</text>
<text x="51.5" y="196.1">D-</text>
<text x="58.6" y="194.7">2</text>
<text x="147.5" y="192.6">VCCIO</text>
<text x="166.7" y="196.1">DSR</text>
<text x="167" y="192.6">DTR</text>
<text x="176.7" y="194.7">9</text>
<text x="27.6" y="200">0</text>
<text x="32.8" y="201.4">SHELL1 VBUS</text>
<text x="58.6" y="200">1</text>
<text x="140.3" y="198.3">27</text>
<text x="140.3" y="201.8">28</text>
<text x="147.5" y="199.7">OSCI</text>
<text x="147.5" y="203.2">OSCO</text>
<text x="166.5" y="199.7">DCD</text>
<text x="170" y="203.2">RI</text>
<text x="176.7" y="198.3">10</text>
<text x="176.7" y="201.8">6</text>
<text x="140.3" y="205.3">19</text>
<text x="140.3" y="208.8">26</text>
<text x="147.5" y="206.7">RESET</text>
<text x="176.7" y="208.8">23</text>
<text x="140.3" y="212.4">25</text>
<text x="142.3" y="215.9">7</text>
<text x="147.5" y="213.8">AGND</text>
<text x="147.5" y="210.3">TEST</text>
<text x="163" y="213.8">RXLED</text>
<text x="163.2" y="210.3">TXLED</text>
<text x="176.7" y="212.4">22</text>
<text x="176.7" y="215.9">14</text>
<text x="140.3" y="219.4">18</text>
<text x="147.5" y="217.3">GND7</text>
<text x="147.5" y="220.8">GND18</text>
<text x="161.9" y="217.3">PWREN</text>
<text x="162.6" y="220.8">TXDEN</text>
<text x="176.7" y="219.4">13</text>
<text x="140.3" y="223">21</text>
<text x="147.5" y="224.4">GND21</text>
<text x="163.7" y="224.4">SLEEP</text>
<text x="176.7" y="223">12</text>
</g>
<g font-size="2.5">
<text x="207.6" y="256.5">1</text>
<text x="207.6" y="260">3</text>
<text x="225.1" y="258.2">2</text>
</g>
</svg>
